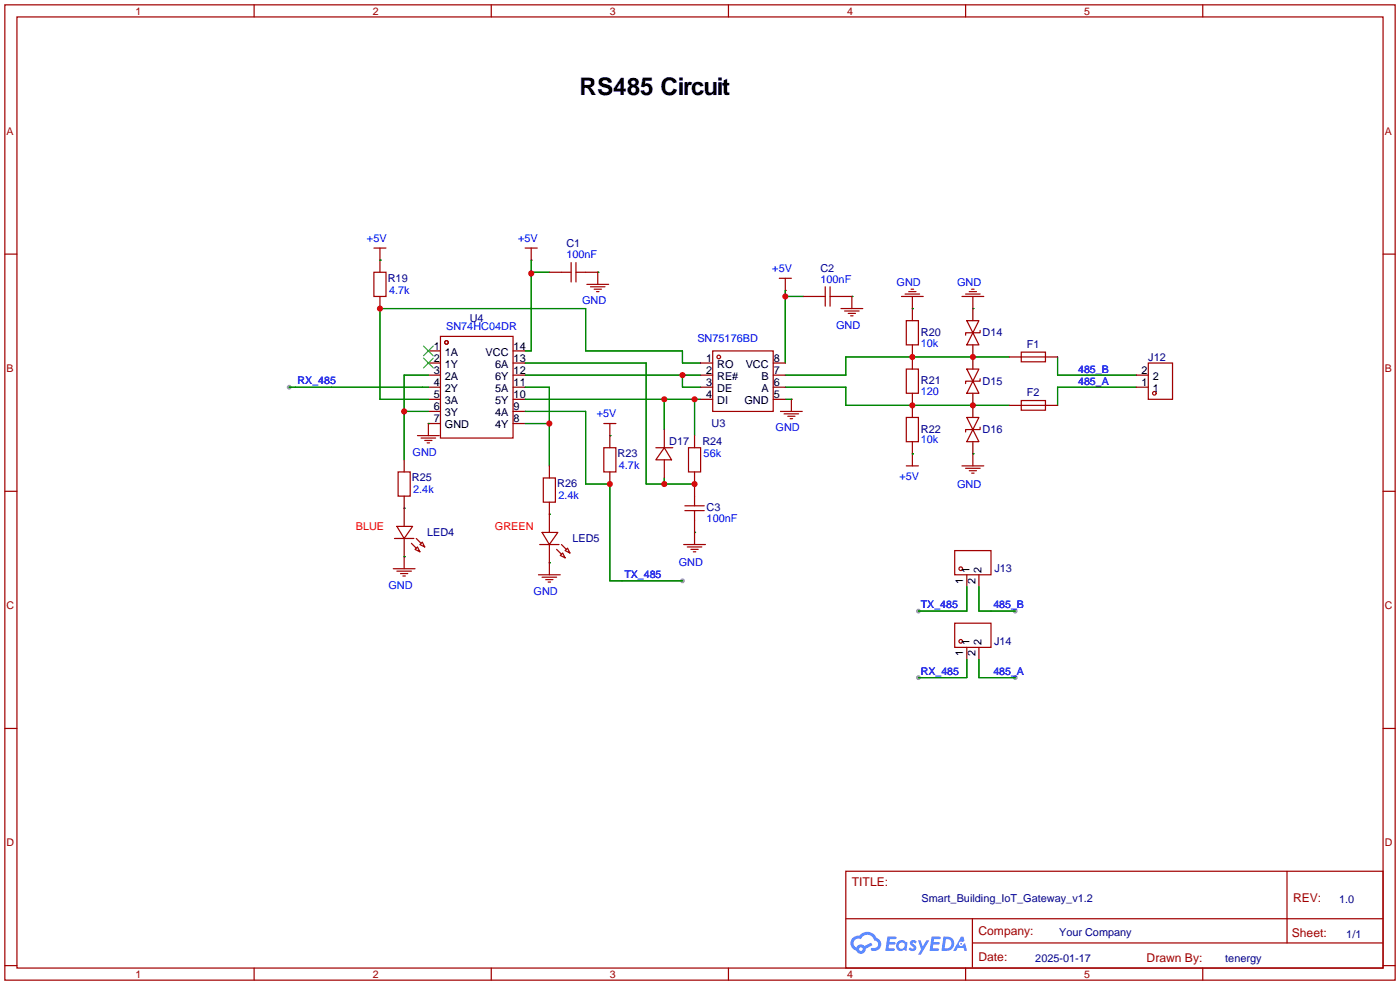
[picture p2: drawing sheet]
<svg xmlns="http://www.w3.org/2000/svg" width="294mm" height="207mm" viewBox="0 0 294 207" stroke-linecap="round" stroke-linejoin="round" font-family="sans-serif">
<g fill="#999">
<circle cx="143.3" cy="121.9" r=".51"/>
<circle cx="60.7" cy="81.3" r=".51"/>
<circle cx="192.8" cy="128.3" r=".51"/>
<circle cx="213.1" cy="128.3" r=".51"/>
<circle cx="213.1" cy="142.2" r=".51"/>
<circle cx="192.8" cy="142.2" r=".51"/>
</g>
<g fill="none" stroke="#a10000" stroke-width=".25">
<path d="M1 1h291.9v204.7h-291.9zM3.6 3.6h286.7v199.6h-286.7zM53.3 1v2.6M103.1 1v2.6M152.9 1v2.6M202.7 1v2.6M252.5 1v2.6M1 53.3h2.6M290.3 53.3h2.6M1 103.1h2.6M290.3 103.1h2.6M1 152.9h2.6"/>
<path d="M290.3 152.9h2.6M177.5 182.9h112.8v20.3h-112.8zM177.6 192.8h112.6M204.1 197.9h86.1M204.1 192.8v10.2M270.2 182.9v15M1 202.7h2.6M53.3 203.2v2.5M103.1 203.2v2.5M152.9 203.2v2.5M202.7 203.2v2.5M252.5 203.2v2.5"/>
<path d="M290.3 202.7h2.6"/>
</g>
<g fill="#5487ff">
<path d="M191.2 197.5l.5-.2 .4 .1 .3 .3-.2 .4a.33 .33 0 0 0-.3-.3 .33 .33 0 0 0-.4 .1l.1 .1a.86 .86 0 0 1 .7 .7 .86 .86 0 0 1-.3 .8l-.7 .1-.6-.4 .4-.4 .5 .3 .2-.1v-.2a.88 .88 0 0 1-.6-1.3z"/>
<path d="M192.7 197.4h.6l.4 1.3 .8-1.3h.6l-1.8 3h-.6l.6-1.1z"/>
<path d="M186.3 196.6h1.6l.3 .1-.1 .4h-1.3l-.1 .6h1.1l.2 .3-.3 .3h-1.1l-.1 .8h1.2l.1 .2-.1 .2-1.8 .1z"/>
<path d="M195.6 196.6h1.6l.2 .1v.4h-1.3l-.1 .6h1.1l.2 .3-.3 .3h-1.1l-.1 .8h1.2l.1 .2-.1 .2-1.9 .1z"/>
<path d="M201.7 196.6h.5l.3 .9-.5 .2a.5 .5 0 0 0-.7 .2 .5 .5 0 0 0 .3 .7 .5 .5 0 0 0 .6-.4l.4-.2 .4 1.6h-.6l-.1-.7h-1.2l-.4 .7h-.6z"/>
<path d="M198 196.6l-.4 3h1a1.51 1.51 0 0 0 1.7-1.5 1.51 1.51 0 0 0-1.8-1.5zM198.6 197.1a1.02 1.02 0 0 1 1.1 1.2 1.02 1.02 0 0 1-1.4 .8z"/>
<path d="M188.5 197.6a1.11 1.11 0 0 0-.3 1.6 1.11 1.11 0 0 0 1.6 .2l.5 .2 .2-1.7-.4-.2a1.02 1.02 0 0 0-1.6-.1zM188.6 198.5a.67 .67 0 0 1 1.3 0 .67 .67 0 0 1-1.3 0z"/>
<path d="M179 196.9a1.58 1.58 0 0 0 .8 2.6 1.01 1.01 0 0 0 1.1 .7 1.01 1.01 0 0 0 .8-1.1l1.4-.7-.3-.5-1.3 .7a1.03 1.03 0 0 0-1.7 .3 1 1 0 0 1-.5-1.4 1 1 0 0 1 1.4-.3 1.49 1.49 0 0 1 1.5-1 1.49 1.49 0 0 1 1.4 1.2 .82 .82 0 0 1 .7 1.1 .82 .82 0 0 1-1.2 .5l-.3 .1v.3a1.4 1.4 0 0 0 2-.6 1.4 1.4 0 0 0-.8-1.9 2.19 2.19 0 0 0-3.7-.5l-.8 .1zM180.3 199.2a.4 .4 0 0 1 .8 0 .4 .4 0 0 1-.8 0z"/>
<circle cx="201.8" cy="198.1" r=".19"/>
</g>
<g fill="none" stroke="#a10000" stroke-width=".25">
<path d="M78.5 57.2h2.5v5h-2.5zM78.5 52.1h2.5M79.8 52.1v2.5M110.2 52.1h2.6M111.5 52.1v2.5M117.9 57.2h2M119.9 55.1v4.1M120.9 55.1v4.1M120.9 57.2h2M123.2 59.7h4.6M125.5 57.2v2.5M163.6 58.4h2.5"/>
<path d="M164.8 58.4v2.6M92.5 70.6h15.2v21.3h-15.2zM124 60.2h3M124.7 60.7h1.5M125.2 61.2h.5M149.6 73.7h12.7v12.7h-12.7zM171.2 62.2h2M173.2 60.2v4.1M174.2 62.2h2.1M174.2 60.2v4.1M176.5 64.8h4.6M177.3 65.3h3"/>
<path d="M178.1 65.8h1.5M178.6 66.3h.5M178.8 62.2v2.6M189.2 62.2h4.6M190 61.7h3M190.2 67.3h2.6v5.1h-2.6zM190.2 77.5h2.6v5h-2.6zM190.8 61.2h1.5M191.3 60.7h.5M191.5 62.2v2.6M201.9 62.2h4.6M202.7 61.7h3"/>
<path d="M202.9 67.3h2.6l-1.3 2.6zM202.9 77.5h2.6l-1.3 2.5zM203.5 61.2h1.5M204 60.7h.5M204.2 69.9l1.3 2.5h-2.6zM204.2 62.2v2.6M205.7 69.3v.6h-3v.5M205.7 79.5v.5h-3v.5M214.4 73.9h5.1v2h-5.1zM214.4 74.9h5.1M241 76.2h5.1v7.6h-5.1zM83.6 99.1h2.5v5h-2.5z"/>
<path d="M87.6 91.4h4.6M88.4 91.9h3M89.2 92.5h1.5M89.7 93h.5M89.9 88.9v2.5M126.7 94h2.6v5.1h-2.6zM126.7 88.9h2.6M128 88.9v2.5M137.7 94h3.5M139.4 94l1.6 2.5h-3.3zM144.5 94h2.6v5.1h-2.6zM163.8 86.4h4.6"/>
<path d="M164.6 86.9h3M165.4 87.4h1.5M165.9 87.9h.5M166.1 83.8v2.6M190.2 87.6h2.6v5.1h-2.6zM190.2 97.8h2.6M191.5 95.3v2.5M201.9 97.8h4.6M202.7 98.3h3M202.9 87.6h2.6l-1.3 2.6zM203.5 98.8h1.5M204 99.3h.5"/>
<path d="M204.2 80l1.3 2.6h-2.6zM204.2 90.2l1.3 2.5h-2.6zM204.2 95.3v2.5M205.7 89.7v.5h-3v.5M214.4 84.1h5.1v2h-5.1zM214.4 85.1h5.1M82.5 119.4h4.6M82.8 113h4.1M83.3 110.5h3.3l-1.8 2.5zM83.3 119.9h3.1M84.8 116.8v2.6M86.4 114l1 1.1"/>
<path d="M87.4 113l1 1M87.6 114.8l.5 1-1-.5zM88.1 114.3l.5-.5 .6 1zM113.3 114.3h4M113.8 111.8h3.3l-1.8 2.5zM114 100.3h2.6v5.1h-2.6zM115.3 118.1v2.6M116.8 115.3l1.1 1M117.6 116.6l.5-.5 .5 1zM117.9 114.3l1 1M118.6 115.6l.5-.5 .5 1zM143.5 114.3h4.6"/>
<path d="M143.8 106.2h4M143.8 107.2h4M144.3 114.8h3M145 115.3h1.6M145.5 115.8h.5M145.8 104.1v2.1M145.8 107.2v2M145.8 111.8v2.5M200.4 115.6h7.6v5h-7.6zM84.1 120.4h1.5M84.6 120.9h.5M113 120.7h4.6"/>
<path d="M113.8 121.2h3M114.6 121.7h1.5M115.1 122.2h.5M200.4 130.8h7.6v5.1h-7.6z"/>
<circle cx="93.7" cy="71.9" r=".38"/>
<circle cx="150.9" cy="74.9" r=".38"/>
<circle cx="242.3" cy="82.6" r=".38"/>
<circle cx="201.7" cy="119.4" r=".38"/>
<circle cx="201.7" cy="134.6" r=".38"/>
</g>
<g fill="none" stroke="#870000" stroke-width=".25">
<path d="M79.8 54.6h.1M79.8 54.6v2.6M111.5 54.6h.1M115.3 57.2h2.6M122.9 57.2h2.6M125.5 57.2h.1M79.8 62.2v2.6M89.9 73.7h2.6M89.9 76.2h2.6M89.9 78.7h2.6M107.7 73.7h2.5M107.7 76.2h2.5"/>
<path d="M107.7 78.7h2.5M147.1 76.2h2.5M147.1 78.7h2.5M162.3 76.2h2.5M162.3 78.7h2.5M164.8 61h.1M168.7 62.2h2.5M176.3 62.2h2.5M178.8 62.2h.1M191.5 64.8h.1M191.5 64.8v2.5M191.5 72.4v5.1"/>
<path d="M204.2 64.8h.1M204.2 64.8v2.5M204.2 72.4v5.1M211.8 74.9h2.6M219.5 74.9h2.5M238.5 78.7h2.5M84.8 96.5v2.6M89.9 88.9h.1M89.9 81.3h2.6M89.9 83.8h2.6M89.9 86.4h2.6M89.9 88.9h2.6"/>
<path d="M107.7 81.3h2.5M107.7 83.8h2.5M107.7 86.4h2.5M107.7 88.9h2.5M115.3 97.8v2.5M128 91.4h.1M128 91.4v2.6M128 99.1v2.5M139.4 90.2v3.8M139.4 96.5v3.8M145.8 91.4v2.6M145.8 99.1v5"/>
<path d="M147.1 81.3h2.5M147.1 83.8h2.5M162.3 81.3h2.5M162.3 83.8h2.5M166.1 83.8h.1M191.5 95.3h.1M191.5 82.6v5M191.5 92.7v2.6M204.2 95.3h.1M204.2 82.6v5M204.2 92.7v2.6M211.8 85.1h2.6"/>
<path d="M219.5 85.1h2.5M238.5 81.3h2.5M84.8 116.8h.1M84.8 104.1v6.4M84.8 113v3.8M115.3 118.1h.1M115.3 105.4v6.4M115.3 114.3v3.8M145.8 111.8h.1M145.8 109.2v2.6M202.9 120.7v2.5M202.9 135.9v2.5"/>
<path d="M205.5 120.7v2.5M205.5 135.9v2.5"/>
</g>
<path d="M88.9 72.6l2 2.1M88.9 75.2l2 2M90.9 72.6l-2 2.1M90.9 75.2l-2 2" fill="none" stroke="#3c3" stroke-width=".25"/>
<g fill="none" stroke="#008700" stroke-width=".25">
<path d="M79.8 54.6h.1M111.5 54.6v19.1h-1.3M111.5 57.2h3.8M125.5 57.2h.1M89.9 78.7h-5.1v17.8M110.2 78.7h36.9M110.2 76.2h25.4v25.4h10.2M143.3 78.7v2.6h3.8M147.1 76.2h-3.8v-2.5h-20.4v-8.9h-43.1v19h10.1M164.8 61v15.2M164.8 62.2h3.9M178.8 62.2h.1"/>
<path d="M191.5 64.8h.1M204.2 64.8h.1M211.8 74.9h-34.3v3.8h-12.7M222 74.9v3.8h16.5M60.7 81.3h29.2M84.8 86.4h5.1M89.9 88.9h.1M110.2 81.3h5.1v16.5M110.2 83.8h36.9M110.2 86.4h12.7v15.2h5.1v20.3h15.3M110.2 88.9h5.1M128 91.4h.1"/>
<path d="M139.4 83.8v6.4M145.8 83.8v7.6M164.8 81.3h12.7v3.8h34.3M164.8 83.8h1.3M191.5 95.3h.1M204.2 95.3h.1M238.5 81.3h-16.5v3.8M84.8 116.8h.1M84.8 106.7h.1M115.3 118.1h.1M115.3 108h.1M139.4 100.3v1.3"/>
<path d="M145.8 111.8h.1M202.9 123.2v5.1h-10.1M202.9 138.4v3.8h-10.1M205.5 123.2v5.1h7.6M205.5 138.4v3.8h7.6"/>
</g>
<g fill="#c00">
<circle cx="139.4" cy="83.8" r=".63"/>
<circle cx="145.8" cy="83.8" r=".63"/>
<circle cx="145.8" cy="101.6" r=".63"/>
<circle cx="139.4" cy="101.6" r=".63"/>
<circle cx="128" cy="101.6" r=".63"/>
<circle cx="115.3" cy="88.9" r=".63"/>
<circle cx="84.8" cy="86.4" r=".63"/>
<circle cx="111.5" cy="57.4" r=".63"/>
<circle cx="79.8" cy="64.8" r=".63"/>
<circle cx="143.3" cy="78.7" r=".63"/>
<circle cx="164.8" cy="62.2" r=".63"/>
<circle cx="191.5" cy="74.9" r=".63"/>
<circle cx="204.2" cy="74.9" r=".63"/>
<circle cx="191.5" cy="85.1" r=".63"/>
<circle cx="204.2" cy="85.1" r=".63"/>
</g>
<text font-size="5.1" x="121.7" y="20">RS485 Circuit</text>
<g font-size="2.5" fill="#a00000">
<text x="178.8" y="186">TITLE:</text>
<text x="271.4" y="189.4">REV:</text>
<text x="205.4" y="196.3">Company:</text>
<text x="271.2" y="196.7">Sheet:</text>
<text x="205.4" y="201.8">Date:</text>
<text x="240.7" y="201.9">Drawn By:</text>
</g>
<g font-size="2.3" fill="#00f">
<text x="77" y="50.7">+5V</text>
<text x="108.8" y="50.7">+5V</text>
<text x="118.9" y="54.2">100nF</text>
<text x="162.1" y="57">+5V</text>
<text x="172.2" y="59.3">100nF</text>
<text x="81.7" y="61.7">4.7k</text>
<text x="122.2" y="63.9">GND</text>
<text x="188.2" y="60.1">GND</text>
<text x="200.9" y="60.1">GND</text>
<text x="93.6" y="69.3">SN74HC04DR</text>
<text x="146.4" y="71.8">SN75176BD</text>
<text x="175.5" y="69">GND</text>
<text x="193.3" y="72.8">10k</text>
<text x="193.3" y="82.9">120</text>
<text x="125.3" y="87.5">+5V</text>
<text x="86.6" y="95.7">GND</text>
<text x="147.7" y="95.9">56k</text>
<text x="162.8" y="90.6">GND</text>
<text x="193.3" y="93.1">10k</text>
<text x="129.9" y="98.5">4.7k</text>
<text x="188.8" y="100.8">+5V</text>
<text x="86.7" y="103.6">2.4k</text>
<text x="117.2" y="104.8">2.4k</text>
<text x="200.9" y="102.3">GND</text>
<text x="148.3" y="109.6">100nF</text>
<text x="142.5" y="118.8">GND</text>
<text x="81.5" y="123.6">GND</text>
<text x="112" y="124.9">GND</text>
</g>
<g font-size="2.3" fill="#000080">
<text x="118.9" y="51.9">C1</text>
<text x="81.4" y="59.1">R19</text>
<text x="172.2" y="57">C2</text>
<text x="98.6" y="67.5">U4</text>
<text x="193.3" y="70.5">R20</text>
<text x="206.2" y="70.5">D14</text>
<text x="215.5" y="73.1">F1</text>
<text x="241" y="75.7">J12</text>
<text x="193.3" y="80.7">R21</text>
<text x="206.2" y="80.7">D15</text>
<text x="215.5" y="83.2">F2</text>
<text x="149.4" y="89.6">U3</text>
<text x="129.7" y="95.9">R23</text>
<text x="140.5" y="93.4">D17</text>
<text x="147.4" y="93.4">R24</text>
<text x="193.3" y="90.9">R22</text>
<text x="206.2" y="90.9">D16</text>
<text x="86.5" y="101">R25</text>
<text x="117" y="102.3">R26</text>
<text x="148.3" y="107.4">C3</text>
<text x="89.7" y="112.4">LED4</text>
<text x="120.1" y="113.7">LED5</text>
<text x="208.7" y="120.1">J13</text>
<text x="208.7" y="135.3">J14</text>
<text x="193.5" y="189.4">Smart_Building_IoT_Gateway_v1.2</text>
<text x="281.1" y="189.5">1.0</text>
<text x="222.3" y="196.4">Your Company</text>
<text x="282.6" y="196.9">1/1</text>
<text x="217.3" y="202">2025-01-17</text>
<text x="257.2" y="202">tenergy</text>
</g>
<g font-size="2.3">
<text x="91.1" y="73.4">1</text>
<text x="91.1" y="75.9">2</text>
<text x="93.4" y="74.7">1A</text>
<text x="93.4" y="77.2">1Y</text>
<text x="101.9" y="74.7">VCC</text>
<text x="104" y="77.2">6A</text>
<text x="107.8" y="75.9">13</text>
<text x="107.8" y="73.4">14</text>
<text x="148.2" y="75.9">1</text>
<text x="150.5" y="77.2">RO</text>
<text x="156.5" y="77.2">VCC</text>
<text x="162.4" y="75.9">8</text>
<text x="91.1" y="78.5">3</text>
<text x="91.1" y="81">4</text>
<text x="91.1" y="83.6">5</text>
<text x="93.4" y="79.8">2A</text>
<text x="93.4" y="82.3">2Y</text>
<text x="104" y="82.3">5A</text>
<text x="104" y="79.8">6Y</text>
<text x="107.8" y="83.6">10</text>
<text x="107.8" y="81">11</text>
<text x="107.8" y="78.5">12</text>
<text x="148.2" y="78.5">2</text>
<text x="148.2" y="81">3</text>
<text x="148.2" y="83.6">4</text>
<text x="150.5" y="79.8">RE#</text>
<text x="150.5" y="82.3">DE</text>
<text x="159.8" y="82.3">A</text>
<text x="159.8" y="79.8">B</text>
<text x="162.4" y="83.6">5</text>
<text x="162.4" y="81">6</text>
<text x="162.4" y="78.5">7</text>
<text x="239.6" y="81">1</text>
<text x="239.6" y="78.5">2</text>
<text x="242" y="82.3">1</text>
<text x="242" y="79.8">2</text>
<text x="91.1" y="86.1">6</text>
<text x="91.1" y="88.6">7</text>
<text x="93.4" y="84.8">3A</text>
<text x="93.4" y="87.4">3Y</text>
<text x="93.4" y="89.9">GND</text>
<text x="104" y="89.9">4Y</text>
<text x="104" y="87.4">4A</text>
<text x="104" y="84.8">5Y</text>
<text x="107.8" y="88.6">8</text>
<text x="107.8" y="86.1">9</text>
<text x="150.5" y="84.8">DI</text>
<text x="156.3" y="84.8">GND</text>
<text x="202.2" y="122.5" transform="rotate(-90 202.2 122.5)">1</text>
<text x="203.5" y="120.2" transform="rotate(-90 203.5 120.2)">1</text>
<text x="204.8" y="122.5" transform="rotate(-90 204.8 122.5)">2</text>
<text x="206" y="120.2" transform="rotate(-90 206 120.2)">2</text>
<text x="202.2" y="137.8" transform="rotate(-90 202.2 137.8)">1</text>
<text x="203.5" y="135.4" transform="rotate(-90 203.5 135.4)">1</text>
<text x="204.8" y="137.8" transform="rotate(-90 204.8 137.8)">2</text>
<text x="206" y="135.4" transform="rotate(-90 206 135.4)">2</text>
</g>
<g font-size="2.3" fill="#f00">
<text x="74.7" y="111.3">BLUE</text>
<text x="103.9" y="111.3">GREEN</text>
</g>
<g font-size="2.2" fill="#a00000">
<text x="28.4" y="3.1">1</text>
<text x="78.2" y="3.1">2</text>
<text x="128" y="3.1">3</text>
<text x="177.8" y="3.1">4</text>
<text x="227.6" y="3.1">5</text>
<text x="1.4" y="28.3">A</text>
<text x="290.7" y="28.3">A</text>
<text x="1.4" y="78.1">B</text>
<text x="290.7" y="78.1">B</text>
<text x="1.4" y="127.9">C</text>
<text x="290.7" y="127.9">C</text>
<text x="1.4" y="177.7">D</text>
<text x="290.7" y="177.7">D</text>
<text x="28.4" y="205.2">1</text>
<text x="78.2" y="205.2">2</text>
<text x="128" y="205.2">3</text>
<text x="177.8" y="205.2">4</text>
<text x="227.6" y="205.2">5</text>
</g>
<g font-size="2.2" fill="#00f">
<text x="62.5" y="80.7">RX_485</text>
<text x="226.3" y="80.8">485_A</text>
<text x="226.3" y="78.3">485_B</text>
<text x="131.1" y="121.3">TX_485</text>
<text x="193.3" y="127.7">TX_485</text>
<text x="208.5" y="127.7">485_B</text>
<text x="193.3" y="141.6">RX_485</text>
<text x="208.5" y="141.6">485_A</text>
</g>
</svg>
